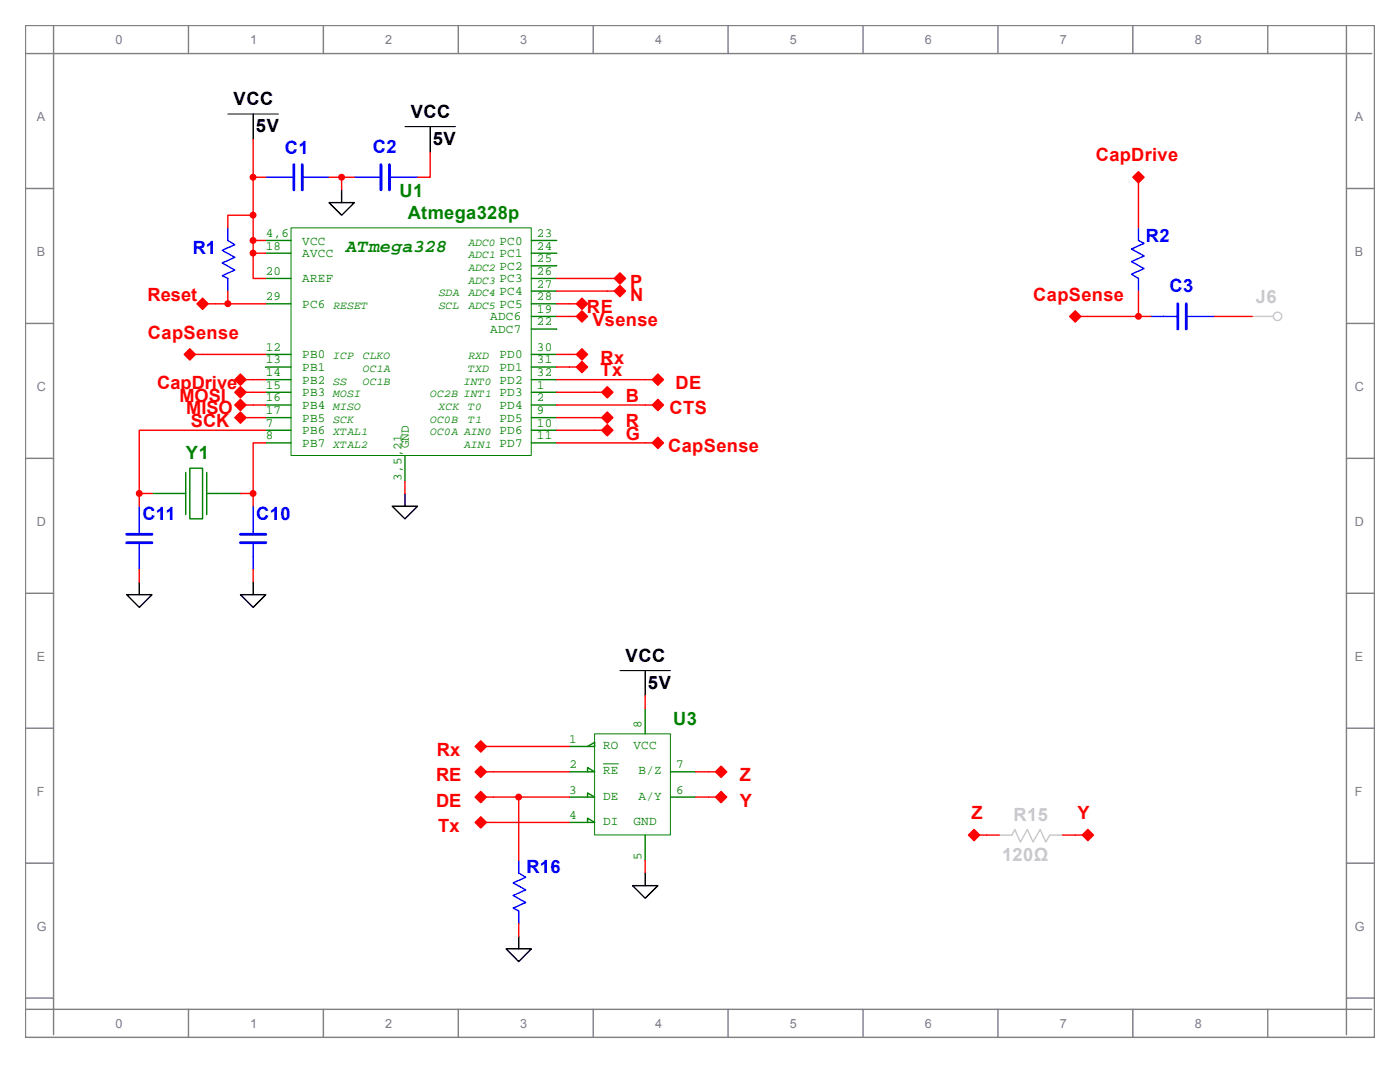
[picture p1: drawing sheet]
<svg xmlns="http://www.w3.org/2000/svg" width="279mm" height="216mm" viewBox="0 0 279 216" stroke-linecap="round" stroke-linejoin="round" font-family="sans-serif">
<g fill="none" stroke="#808080" stroke-width=".28">
<path d="M5.1 5.1h269.2v201.9h-269.2zM5.1 10.7h268.7M10.7 5.1v201.4M37.6 5.1v5.6M64.5 5.1v5.6M91.5 5.1v5.6M118.4 5.1v5.6M145.3 5.1v5.6M172.2 5.1v5.6M199.2 5.1v5.6M226.1 5.1v5.6M253 5.1v5.6"/>
<path d="M268.7 5.1v201.4M5.1 37.6h5.6M268.7 37.6h5.6M5.1 64.5h5.6M268.7 64.5h5.6M5.1 91.5h5.6M268.7 91.5h5.6M5.1 118.4h5.6M268.7 118.4h5.6M5.1 145.3h5.6M268.7 145.3h5.6M5.1 172.2h5.6"/>
<path d="M268.7 172.2h5.6M5.1 199.2h5.6M268.7 199.2h5.6M5.1 201.4h268.7M37.6 201.4v5.6M64.5 201.4v5.6M91.5 201.4v5.6M118.4 201.4v5.6M145.3 201.4v5.6M172.2 201.4v5.6M199.2 201.4v5.6M226.1 201.4v5.6"/>
<path d="M253 201.4v5.6"/>
</g>
<path d="M58.1 45.5h47.9v45.4h-47.9z" fill="none" stroke="#008000" stroke-width=".2"/>
<path d="M106 78.3h5.1" fill="none" stroke="#008000" stroke-width=".28"/>
<path d="M106 80.8h5.1" fill="none" stroke="#008000" stroke-width=".28"/>
<path d="M80.8 90.9v5" fill="none" stroke="#008000" stroke-width=".28"/>
<path d="M53 48h5.1" fill="none" stroke="#008000" stroke-width=".28"/>
<path d="M53 85.9h5.1" fill="none" stroke="#008000" stroke-width=".28"/>
<path d="M53 88.4h5.1" fill="none" stroke="#008000" stroke-width=".28"/>
<path d="M106 83.3h5.1" fill="none" stroke="#008000" stroke-width=".28"/>
<path d="M106 85.9h5.1" fill="none" stroke="#008000" stroke-width=".28"/>
<path d="M106 88.4h5.1" fill="none" stroke="#008000" stroke-width=".28"/>
<path d="M53 70.7h5.1" fill="none" stroke="#008000" stroke-width=".28"/>
<path d="M53 73.2h5.1" fill="none" stroke="#008000" stroke-width=".28"/>
<path d="M53 75.8h5.1" fill="none" stroke="#008000" stroke-width=".28"/>
<path d="M53 78.3h5.1" fill="none" stroke="#008000" stroke-width=".28"/>
<path d="M53 80.8h5.1" fill="none" stroke="#008000" stroke-width=".28"/>
<path d="M53 83.3h5.1" fill="none" stroke="#008000" stroke-width=".28"/>
<path d="M53 50.5h5.1" fill="none" stroke="#008000" stroke-width=".28"/>
<path d="M106 63.1h5.1" fill="none" stroke="#008000" stroke-width=".28"/>
<path d="M53 55.6h5.1" fill="none" stroke="#008000" stroke-width=".28"/>
<path d="M106 65.7h5.1" fill="none" stroke="#008000" stroke-width=".28"/>
<path d="M106 48h5.1" fill="none" stroke="#008000" stroke-width=".28"/>
<path d="M106 50.5h5.1" fill="none" stroke="#008000" stroke-width=".28"/>
<path d="M106 53h5.1" fill="none" stroke="#008000" stroke-width=".28"/>
<path d="M106 55.6h5.1" fill="none" stroke="#008000" stroke-width=".28"/>
<path d="M106 58.1h5.1" fill="none" stroke="#008000" stroke-width=".28"/>
<path d="M106 60.6h5.1" fill="none" stroke="#008000" stroke-width=".28"/>
<path d="M53 60.6h5.1" fill="none" stroke="#008000" stroke-width=".28"/>
<path d="M106 70.7h5.1" fill="none" stroke="#008000" stroke-width=".28"/>
<path d="M106 73.2h5.1" fill="none" stroke="#008000" stroke-width=".28"/>
<path d="M106 75.8h5.1" fill="none" stroke="#008000" stroke-width=".28"/>
<path d="M45.5 22.8h10.1" fill="none" stroke="#000" stroke-width=".2"/>
<path d="M50.5 22.8v5M80.8 98.5v2.5M78.3 101h5l-2.5 2.5z" fill="none" stroke="#000" stroke-width=".28"/>
<g fill="#f00" stroke="#f00" stroke-width=".28">
<path d="M48 79.7l1.1 1.1-1.1 1.1-1.1-1.1z" fill-rule="evenodd"/>
<circle cx="50.5" cy="48" r=".55"/>
<circle cx="50.5" cy="50.5" r=".55"/>
</g>
<path d="M50.5 48v2.5M48 80l.8 .8-.8 .8-.8-.8z" fill="none" stroke="#f00" stroke-width=".28"/>
<path d="M48 80.5l.3 .3-.3 .3-.3-.3z" fill="none" stroke="#f00" stroke-width=".2"/>
<path d="M48 77.4l.8 .9-.8 .8-.8-.8zM49.1 80.8h1.4" fill="none" stroke="#f00" stroke-width=".28"/>
<path d="M48 77.2l1.1 1.1-1.1 1.1-1.1-1.1z" fill-rule="evenodd" fill="#f00" stroke="#f00" stroke-width=".28"/>
<path d="M48 78l.3 .3-.3 .3-.3-.3z" fill="none" stroke="#f00" stroke-width=".2"/>
<path d="M49.1 78.3h1.4M48 82.5l.8 .8-.8 .9-.8-.9z" fill="none" stroke="#f00" stroke-width=".28"/>
<path d="M48 82.2l1.1 1.1-1.1 1.2-1.1-1.2z" fill-rule="evenodd" fill="#f00" stroke="#f00" stroke-width=".28"/>
<path d="M48 83.1l.3 .2-.3 .3-.3-.3z" fill="none" stroke="#f00" stroke-width=".2"/>
<path d="M40.4 59.8l.9 .8-.9 .8-.8-.8zM49.1 83.3h1.4" fill="none" stroke="#f00" stroke-width=".28"/>
<path d="M40.4 59.5l1.2 1.1-1.2 1.1-1.1-1.1z" fill-rule="evenodd" fill="#f00" stroke="#f00" stroke-width=".28"/>
<path d="M40.4 60.3l.3 .3-.3 .3-.3-.3z" fill="none" stroke="#f00" stroke-width=".2"/>
<path d="M41.6 60.6h1.3M115.3 70.7l.8-.8 .9 .8-.9 .8z" fill="none" stroke="#f00" stroke-width=".28"/>
<path d="M115 70.7l1.1-1.1 1.2 1.1-1.2 1.1z" fill-rule="evenodd" fill="#f00" stroke="#f00" stroke-width=".28"/>
<path d="M116.1 70.4l.3 .3-.3 .3-.2-.3z" fill="none" stroke="#f00" stroke-width=".2"/>
<path d="M113.6 70.7h1.4M115.3 73.2l.8-.8 .9 .8-.9 .9z" fill="none" stroke="#f00" stroke-width=".28"/>
<path d="M115 73.2l1.1-1.1 1.2 1.1-1.2 1.2z" fill-rule="evenodd" fill="#f00" stroke="#f00" stroke-width=".28"/>
<path d="M115.9 73.2l.2-.2 .3 .2-.3 .3z" fill="none" stroke="#f00" stroke-width=".2"/>
<path d="M42.9 60.6h2.6M113.6 73.2h1.4" fill="none" stroke="#f00" stroke-width=".28"/>
<circle cx="45.5" cy="60.6" r=".55" fill="#f00" stroke="#f00" stroke-width=".28"/>
<path d="M45.5 48l1.4 .8-2.6 1.2 2.6 1.4-2.6 1.1 2.6 1.4-2.6 1.1 1.2 .6" fill="none" stroke="#00f" stroke-width=".28"/>
<path d="M45.5 55.6v2.5" fill="none" stroke="#00f" stroke-width=".28"/>
<path d="M58.1 35.4h.6M60.3 35.4h2.8M45.5 45.5v2.5" fill="none" stroke="#00f" stroke-width=".28"/>
<path d="M45.5 45.5v-2.6h5v5.1M45.5 58.1v2.5" fill="none" stroke="#f00" stroke-width=".28"/>
<circle cx="50.5" cy="42.9" r=".55" fill="#f00" stroke="#f00" stroke-width=".28"/>
<path d="M58.7 32.9v5M60.3 32.9v5" fill="none" stroke="#00f" stroke-width=".56"/>
<path d="M63.1 35.4h2.6" fill="none" stroke="#00f" stroke-width=".28"/>
<path d="M53 35.4h5.1M73.2 35.4h2.8M77.7 35.4h.6" fill="none" stroke="#00f" stroke-width=".28"/>
<path d="M76 32.9v5M77.7 32.9v5" fill="none" stroke="#00f" stroke-width=".56"/>
<path d="M70.7 35.4h2.5" fill="none" stroke="#00f" stroke-width=".28"/>
<path d="M78.3 35.4h5" fill="none" stroke="#00f" stroke-width=".28"/>
<path d="M68.2 37.9v2.5M85.9 25.3v5M65.7 40.4h5l-2.5 2.5z" fill="none" stroke="#000" stroke-width=".28"/>
<g fill="#f00" stroke="#f00" stroke-width=".28">
<path d="M36.8 70.7l1.1-1.1 1.1 1.1-1.1 1.1z" fill-rule="evenodd"/>
<circle cx="50.5" cy="35.4" r=".55"/>
<circle cx="68.2" cy="35.4" r=".55"/>
</g>
<path d="M50.5 35.4h2.5M50.5 27.8v15.1M65.7 35.4h2.5v2.5M68.2 35.4h2.5M85.9 30.3v5.1h-2.6M37.9 69.9l.8 .8-.8 .8-.8-.8z" fill="none" stroke="#f00" stroke-width=".28"/>
<path d="M80.8 25.3h10.1" fill="none" stroke="#000" stroke-width=".2"/>
<path d="M37.9 70.4l.3 .3-.3 .3-.3-.3z" fill="none" stroke="#f00" stroke-width=".2"/>
<path d="M39 70.7h1.4M48 74.9l.8 .9-.8 .8-.8-.8z" fill="none" stroke="#f00" stroke-width=".28"/>
<path d="M48 74.6l1.1 1.2-1.1 1.1-1.1-1.1z" fill-rule="evenodd" fill="#f00" stroke="#f00" stroke-width=".28"/>
<path d="M48 75.5l.3 .3-.3 .2-.3-.2z" fill="none" stroke="#f00" stroke-width=".2"/>
<path d="M50.5 48h2.5M53 50.5h-2.5v5.1h2.5M45.5 60.6h7.5M50.5 78.3h2.5M53 75.8h-3.9M111.1 70.7h2.5M111.1 73.2h2.5M50.5 80.8h2.5M50.5 83.3h2.5M80.8 95.9v2.6M121.2 82.5l.8 .8-.8 .9-.8-.9z" fill="none" stroke="#f00" stroke-width=".28"/>
<path d="M121.2 82.2l1.1 1.1-1.1 1.2-1.1-1.2z" fill-rule="evenodd" fill="#f00" stroke="#f00" stroke-width=".28"/>
<path d="M120.9 83.3l.3-.2 .3 .2-.3 .3z" fill="none" stroke="#f00" stroke-width=".2"/>
<path d="M118.7 83.3h1.4M121.2 85l.8 .9-.8 .8-.8-.8z" fill="none" stroke="#f00" stroke-width=".28"/>
<path d="M120.1 85.9l1.1-1.2 1.1 1.2-1.1 1.1z" fill-rule="evenodd" fill="#f00" stroke="#f00" stroke-width=".28"/>
<path d="M120.9 85.9l.3-.3 .3 .3-.3 .2z" fill="none" stroke="#f00" stroke-width=".2"/>
<path d="M120.4 78.3l.8-.9 .8 .9-.8 .8zM118.7 85.9h1.4" fill="none" stroke="#f00" stroke-width=".28"/>
<path d="M121.2 77.2l1.1 1.1-1.1 1.1-1.1-1.1z" fill-rule="evenodd" fill="#f00" stroke="#f00" stroke-width=".28"/>
<path d="M120.9 78.3l.3-.3 .3 .3-.3 .3z" fill="none" stroke="#f00" stroke-width=".2"/>
<path d="M118.7 78.3h1.4" fill="none" stroke="#f00" stroke-width=".28"/>
<path d="M118.7 146.4h15.1v20.2h-15.1z" fill="none" stroke="#008000" stroke-width=".2"/>
<path d="M113.6 148.9h5.1v-.8l-1.4 .8" fill="none" stroke="#008000" stroke-width=".28"/>
<path d="M120.4 152.4h3.1" fill="none" stroke="#008000" stroke-width=".2"/>
<path d="M113.6 154h5.1l-1.4-.8v.8" fill="none" stroke="#008000" stroke-width=".28"/>
<path d="M113.6 159h5.1l-1.4-.8v.8" fill="none" stroke="#008000" stroke-width=".28"/>
<path d="M113.6 164.1h5.1l-1.4-.8v.8" fill="none" stroke="#008000" stroke-width=".28"/>
<path d="M128.8 166.6v5.1" fill="none" stroke="#008000" stroke-width=".28"/>
<path d="M133.8 159h5.1" fill="none" stroke="#008000" stroke-width=".28"/>
<path d="M133.8 154h5.1" fill="none" stroke="#008000" stroke-width=".28"/>
<path d="M128.8 141.4v5" fill="none" stroke="#008000" stroke-width=".28"/>
<path d="M95.9 147.8l1.2 1.1-1.2 1.2-1.1-1.2z" fill-rule="evenodd" fill="#f00" stroke="#f00" stroke-width=".28"/>
<path d="M95.1 148.9l.8-.8 .9 .8-.9 .9z" fill="none" stroke="#f00" stroke-width=".28"/>
<path d="M95.9 148.7l.3 .2-.3 .3-.2-.3z" fill="none" stroke="#f00" stroke-width=".2"/>
<path d="M97.1 148.9h1.4M95.9 163.3l.9 .8-.9 .9-.8-.9z" fill="none" stroke="#f00" stroke-width=".28"/>
<path d="M95.9 163l1.2 1.1-1.2 1.1-1.1-1.1z" fill-rule="evenodd" fill="#f00" stroke="#f00" stroke-width=".28"/>
<path d="M95.9 163.8l.3 .3-.3 .3-.2-.3z" fill="none" stroke="#f00" stroke-width=".2"/>
<path d="M98.5 148.9h15.1M143.1 154l.8-.8 .9 .8-.9 .9zM97.1 164.1h16.5M128.8 171.7v2.5" fill="none" stroke="#f00" stroke-width=".28"/>
<path d="M126.2 176.7h5.1l-2.5 2.5zM128.8 174.2v2.5" fill="none" stroke="#000" stroke-width=".28"/>
<path d="M143.9 152.9l1.1 1.1-1.1 1.1-1.1-1.1z" fill-rule="evenodd" fill="#f00" stroke="#f00" stroke-width=".28"/>
<path d="M143.6 154l.3-.3 .3 .3-.3 .3z" fill="none" stroke="#f00" stroke-width=".2"/>
<path d="M141.4 154h1.4M143.1 159l.8-.8 .9 .8-.9 .9z" fill="none" stroke="#f00" stroke-width=".28"/>
<path d="M143.9 157.9l1.1 1.1-1.1 1.2-1.1-1.2z" fill-rule="evenodd" fill="#f00" stroke="#f00" stroke-width=".28"/>
<path d="M143.6 159l.3-.2 .3 .2-.3 .3z" fill="none" stroke="#f00" stroke-width=".2"/>
<path d="M128.8 138.9v2.5M95.1 159l.8-.8 .9 .8-.9 .9zM138.9 159h3.9M138.9 154h2.5" fill="none" stroke="#f00" stroke-width=".28"/>
<path d="M123.7 133.8h10.1" fill="none" stroke="#000" stroke-width=".2"/>
<path d="M128.8 133.8v5.1" fill="none" stroke="#000" stroke-width=".28"/>
<path d="M95.9 157.9l1.2 1.1-1.2 1.2-1.1-1.2z" fill-rule="evenodd" fill="#f00" stroke="#f00" stroke-width=".28"/>
<path d="M95.9 158.8l.3 .2-.3 .3-.2-.3z" fill="none" stroke="#f00" stroke-width=".2"/>
<path d="M95.9 153.2l.9 .8-.9 .9-.8-.9zM97.1 159h1.4" fill="none" stroke="#f00" stroke-width=".28"/>
<path d="M95.9 152.9l1.2 1.1-1.2 1.1-1.1-1.1z" fill-rule="evenodd" fill="#f00" stroke="#f00" stroke-width=".28"/>
<path d="M95.9 153.7l.3 .3-.3 .3-.2-.3z" fill="none" stroke="#f00" stroke-width=".2"/>
<path d="M131.3 74.9l.8 .9-.8 .8-.8-.8zM97.1 154h1.4" fill="none" stroke="#f00" stroke-width=".28"/>
<path d="M130.2 75.8l1.1-1.2 1.1 1.2-1.1 1.1z" fill-rule="evenodd" fill="#f00" stroke="#f00" stroke-width=".28"/>
<path d="M131 75.8l.3-.3 .3 .3-.3 .2z" fill="none" stroke="#f00" stroke-width=".2"/>
<path d="M115.3 60.6l.8-.8 .9 .8-.9 .8zM128.8 75.8h1.4" fill="none" stroke="#f00" stroke-width=".28"/>
<path d="M115 60.6l1.1-1.1 1.2 1.1-1.2 1.1z" fill-rule="evenodd" fill="#f00" stroke="#f00" stroke-width=".28"/>
<path d="M116.1 60.3l.3 .3-.3 .3-.2-.3z" fill="none" stroke="#f00" stroke-width=".2"/>
<path d="M113.6 60.6h1.4M194.4 165.8l.8 .8-.8 .9-.9-.9z" fill="none" stroke="#f00" stroke-width=".28"/>
<path d="M194.4 165.5l1.1 1.1-1.1 1.1-1.1-1.1z" fill-rule="evenodd" fill="#f00" stroke="#f00" stroke-width=".28"/>
<path d="M194.4 166.3l.3 .3-.3 .3-.3-.3z" fill="none" stroke="#f00" stroke-width=".2"/>
<path d="M195.5 166.6h1.4M216.3 166.6l.8-.8 .9 .8-.9 .9z" fill="none" stroke="#f00" stroke-width=".28"/>
<path d="M217.1 165.5l1.1 1.1-1.1 1.1-1.1-1.1z" fill-rule="evenodd" fill="#f00" stroke="#f00" stroke-width=".28"/>
<path d="M216.8 166.6l.3-.3 .3 .3-.3 .3z" fill="none" stroke="#f00" stroke-width=".2"/>
<path d="M214.6 166.6h1.4" fill="none" stroke="#f00" stroke-width=".28"/>
<path d="M202 166.6l.5-1.1 1.1 2.5 1.4-2.5 1.2 2.5 1.4-2.5 1.1 2.5 .8-1.4" fill="none" stroke="#c8c8c8" stroke-width=".28"/>
<path d="M199.4 166.6h2.6" fill="none" stroke="#c8c8c8" stroke-width=".28"/>
<path d="M209.5 166.6h2.6" fill="none" stroke="#c8c8c8" stroke-width=".28"/>
<path d="M115.3 63.1l.8-.8 .9 .8-.9 .9zM196.9 166.6h2.5M212.1 166.6h2.5" fill="none" stroke="#f00" stroke-width=".28"/>
<path d="M115 63.1l1.1-1.1 1.2 1.1-1.2 1.2z" fill-rule="evenodd" fill="#f00" stroke="#f00" stroke-width=".28"/>
<path d="M115.9 63.1l.2-.2 .3 .2-.3 .3z" fill="none" stroke="#f00" stroke-width=".2"/>
<path d="M122.9 55.6l.8-.9 .9 .9-.9 .8zM113.6 63.1h1.4" fill="none" stroke="#f00" stroke-width=".28"/>
<path d="M122.6 55.6l1.1-1.2 1.1 1.2-1.1 1.1z" fill-rule="evenodd" fill="#f00" stroke="#f00" stroke-width=".28"/>
<path d="M123.4 55.6l.3-.3 .3 .3-.3 .2z" fill="none" stroke="#f00" stroke-width=".2"/>
<path d="M121.2 55.6h1.4M122.9 58.1l.8-.8 .9 .8-.9 .8z" fill="none" stroke="#f00" stroke-width=".28"/>
<path d="M122.6 58.1l1.1-1.1 1.1 1.1-1.1 1.1z" fill-rule="evenodd" fill="#f00" stroke="#f00" stroke-width=".28"/>
<path d="M123.4 58.1l.3-.3 .3 .3-.3 .3z" fill="none" stroke="#f00" stroke-width=".2"/>
<path d="M121.2 58.1h1.4M214.6 62.3l.8 .8-.8 .9-.9-.9z" fill="none" stroke="#f00" stroke-width=".28"/>
<path d="M214.6 62l1.1 1.1-1.1 1.2-1.1-1.2z" fill-rule="evenodd" fill="#f00" stroke="#f00" stroke-width=".28"/>
<path d="M214.6 62.9l.3 .2-.3 .3-.3-.3z" fill="none" stroke="#f00" stroke-width=".2"/>
<path d="M226.4 35.4l.8-.9 .8 .9-.8 .8zM215.7 63.1h1.4" fill="none" stroke="#f00" stroke-width=".28"/>
<path d="M226.1 35.4l1.1-1.2 1.1 1.2-1.1 1.1z" fill-rule="evenodd" fill="#f00" stroke="#f00" stroke-width=".28"/>
<path d="M226.9 35.4l.3-.3 .3 .3-.3 .2z" fill="none" stroke="#f00" stroke-width=".2"/>
<path d="M227.2 36.5v1.4" fill="none" stroke="#f00" stroke-width=".28"/>
<path d="M227.2 48l1.1 .6-2.5 1.1 2.5 1.4-2.5 1.1 2.5 1.4-2.5 1.1 1.4 .9" fill="none" stroke="#00f" stroke-width=".28"/>
<path d="M227.2 45.5v2.5" fill="none" stroke="#00f" stroke-width=".28"/>
<path d="M227.2 55.6v2.5" fill="none" stroke="#00f" stroke-width=".28"/>
<circle cx="227.2" cy="63.1" r=".55" fill="#f00" stroke="#f00" stroke-width=".28"/>
<g fill="none" stroke="#c8c8c8" stroke-width=".28">
<path d="M252.5 63.1h1.6"/>
<circle cx="255" cy="63.1" r=".84"/>
</g>
<path d="M249.9 63.1h2.6" fill="none" stroke="#c8c8c8" stroke-width=".28"/>
<path d="M227.2 37.9v7.6M227.2 58.1v5h-10.1" fill="none" stroke="#f00" stroke-width=".28"/>
<path d="M232.3 63.1h2.8M236.7 63.1h.6" fill="none" stroke="#00f" stroke-width=".28"/>
<path d="M235.1 60.6v5.1M236.7 60.6v5.1" fill="none" stroke="#00f" stroke-width=".56"/>
<path d="M229.7 63.1h2.6" fill="none" stroke="#00f" stroke-width=".28"/>
<path d="M237.3 63.1h5.1" fill="none" stroke="#00f" stroke-width=".28"/>
<path d="M227.2 63.1h2.5" fill="none" stroke="#f00" stroke-width=".28"/>
<path d="M35.4 98.5h1.7M37.1 94.3v8.4M37.9 93.4h2.5v10.1h-2.5zM41.3 94.3v8.4M41.3 98.5h1.9" fill="none" stroke="#008000" stroke-width=".28"/>
<path d="M43.2 98.5h5.1" fill="none" stroke="#008000" stroke-width=".28"/>
<path d="M30.3 98.5h5.1" fill="none" stroke="#008000" stroke-width=".28"/>
<path d="M50.5 106v.6M50.5 108.3v2.8" fill="none" stroke="#00f" stroke-width=".28"/>
<path d="M48 106.6h5M48 108.3h5" fill="none" stroke="#00f" stroke-width=".56"/>
<path d="M50.5 111.1v2.5" fill="none" stroke="#00f" stroke-width=".28"/>
<path d="M27.8 106v.6M27.8 108.3v2.8M50.5 101v5" fill="none" stroke="#00f" stroke-width=".28"/>
<circle cx="50.5" cy="98.5" r=".55" fill="#f00" stroke="#f00" stroke-width=".28"/>
<path d="M48 98.5h2.5v2.5M53 88.4h-2.5v10.1M50.5 113.6v2.5" fill="none" stroke="#f00" stroke-width=".28"/>
<path d="M48 118.7h5l-2.5 2.5zM50.5 116.1v2.6" fill="none" stroke="#000" stroke-width=".28"/>
<path d="M25.3 106.6h5M25.3 108.3h5" fill="none" stroke="#00f" stroke-width=".56"/>
<path d="M27.8 111.1v2.5" fill="none" stroke="#00f" stroke-width=".28"/>
<path d="M27.8 101v5M103.5 174.2l1.4 .8-2.5 1.2 2.5 1.4-2.5 1.1 2.5 1.4-2.5 1.1 1.1 .6" fill="none" stroke="#00f" stroke-width=".28"/>
<path d="M25.3 118.7h5l-2.5 2.5zM27.8 116.1v2.6" fill="none" stroke="#000" stroke-width=".28"/>
<path d="M40.4 70.7h12.6M27.8 98.5v2.5M53 85.9h-25.2v12.6h2.5M27.8 113.6v2.5M98.5 154h15.1" fill="none" stroke="#f00" stroke-width=".28"/>
<circle cx="27.8" cy="98.5" r=".55" fill="#f00" stroke="#f00" stroke-width=".28"/>
<path d="M103.5 181.8v2.5" fill="none" stroke="#00f" stroke-width=".28"/>
<path d="M103.5 171.7v2.5" fill="none" stroke="#00f" stroke-width=".28"/>
<path d="M101 189.3h5l-2.5 2.6zM103.5 186.8v2.5" fill="none" stroke="#000" stroke-width=".28"/>
<g fill="#f00" stroke="#f00" stroke-width=".28">
<path d="M130.2 88.4l1.1-1.2 1.1 1.2-1.1 1.1z" fill-rule="evenodd"/>
<circle cx="103.5" cy="159" r=".55"/>
</g>
<path d="M111.1 75.8h17.7M111.1 78.3h7.6M111.1 63.1h2.5M111.1 60.6h2.5M242.4 63.1h7.5M111.1 85.9h7.6M111.1 83.3h7.6M130.5 88.4l.8-.9 .8 .9-.8 .8zM98.5 159h15.1M103.5 159v12.7M103.5 184.3v2.5" fill="none" stroke="#f00" stroke-width=".28"/>
<path d="M131 88.4l.3-.3 .3 .3-.3 .3z" fill="none" stroke="#f00" stroke-width=".2"/>
<path d="M111.1 58.1h10.1M111.1 55.6h10.1M131.3 80l.8 .8-.8 .8-.8-.8zM111.1 88.4h19.1" fill="none" stroke="#f00" stroke-width=".28"/>
<path d="M130.2 80.8l1.1-1.1 1.1 1.1-1.1 1.1z" fill-rule="evenodd" fill="#f00" stroke="#f00" stroke-width=".28"/>
<path d="M131 80.8l.3-.3 .3 .3-.3 .3z" fill="none" stroke="#f00" stroke-width=".2"/>
<path d="M111.1 80.8h19.1" fill="none" stroke="#f00" stroke-width=".28"/>
<g font-size="3.6">
<text x="46.6" y="21">VCC</text>
<text x="82" y="23.5">VCC</text>
<text x="51.1" y="26.3">5V</text>
<text x="86.4" y="28.9">5V</text>
<text x="124.9" y="132.1">VCC</text>
<text x="129.3" y="137.4">5V</text>
</g>
<g font-size="3.6" fill="#00f">
<text x="56.8" y="30.8">C1</text>
<text x="74.4" y="30.5">C2</text>
<text x="38.5" y="50.7">R1</text>
<text x="228.7" y="48.2">R2</text>
<text x="233.4" y="58.3">C3</text>
<text x="28.4" y="103.7">C11</text>
<text x="51.1" y="103.7">C10</text>
<text x="105.1" y="174.1">R16</text>
</g>
<g font-size="3.6" fill="#f00">
<text x="218.7" y="32.2">CapDrive</text>
<text x="29.4" y="60">Reset</text>
<text x="125.8" y="57.5">P</text>
<text x="125.8" y="60">N</text>
<text x="206.2" y="60">CapSense</text>
<text x="117.1" y="62.5">RE</text>
<text x="118.2" y="65">Vsense</text>
<text x="29.5" y="67.6">CapSense</text>
<text x="31.4" y="77.7">CapDrive</text>
<text x="119.8" y="72.6">Rx</text>
<text x="119.8" y="75.1">Tx</text>
<text x="134.8" y="77.7">DE</text>
<text x="35.8" y="80.2">MOSI</text>
<text x="37.1" y="82.7">MISO</text>
<text x="124.9" y="80.2">B</text>
<text x="133.6" y="82.7">CTS</text>
<text x="38.1" y="85.2">SCK</text>
<text x="124.9" y="85.2">R</text>
<text x="124.9" y="87.8">G</text>
<text x="133.3" y="90.3">CapSense</text>
<text x="87" y="155.9">RE</text>
<text x="87.2" y="150.9">Rx</text>
<text x="147.6" y="155.9">Z</text>
<text x="87" y="161">DE</text>
<text x="147.6" y="161">Y</text>
<text x="87.5" y="166">Tx</text>
<text x="193.9" y="163.5">Z</text>
<text x="215" y="163.5">Y</text>
</g>
<g font-size="3.6" fill="#008000">
<text x="79.7" y="39.2">U1</text>
<text x="81.4" y="43.7">Atmega328p</text>
<text x="69" y="50.2">ATmega328</text>
<text x="37.1" y="91.7">Y1</text>
<text x="134.3" y="144.7">U3</text>
</g>
<g font-size="3.6" fill="#c8c8c8">
<text x="250.6" y="60.5">J6</text>
<text x="202.3" y="163.7">R15</text>
<text x="200" y="171.9">120Ω</text>
</g>
<g font-size="2.5" fill="#808080">
<text x="23" y="8.8">0</text>
<text x="50" y="8.8">1</text>
<text x="76.9" y="8.8">2</text>
<text x="103.8" y="8.8">3</text>
<text x="130.7" y="8.8">4</text>
<text x="157.6" y="8.8">5</text>
<text x="184.6" y="8.8">6</text>
<text x="211.5" y="8.8">7</text>
<text x="238.4" y="8.8">8</text>
<text x="7.3" y="24.2">A</text>
<text x="270.4" y="24.2">A</text>
<text x="7.3" y="51.1">B</text>
<text x="270.4" y="51.1">B</text>
<text x="7.3" y="78">C</text>
<text x="270.4" y="78">C</text>
<text x="7.3" y="105">D</text>
<text x="270.4" y="105">D</text>
<text x="7.3" y="131.9">E</text>
<text x="270.4" y="131.9">E</text>
<text x="7.3" y="158.8">F</text>
<text x="270.4" y="158.8">F</text>
<text x="7.3" y="185.7">G</text>
<text x="270.4" y="185.7">G</text>
<text x="23" y="205.1">0</text>
<text x="50" y="205.1">1</text>
<text x="76.9" y="205.1">2</text>
<text x="103.8" y="205.1">3</text>
<text x="130.7" y="205.1">4</text>
<text x="157.6" y="205.1">5</text>
<text x="184.6" y="205.1">6</text>
<text x="211.5" y="205.1">7</text>
<text x="238.4" y="205.1">8</text>
</g>
<g font-size="2.5" fill="#008000">
<text x="53" y="47.3">4,6</text>
<text x="107.2" y="47.3">23</text>
<text x="53" y="49.8">18</text>
<text x="60.3" y="48.8">VCC</text>
<text x="60.3" y="51.3">AVCC</text>
<text x="107.2" y="49.8">24</text>
<text x="107.2" y="52.3">25</text>
<text x="53" y="54.8">20</text>
<text x="53" y="59.9">29</text>
<text x="60.3" y="56.3">AREF</text>
<text x="107.2" y="54.8">26</text>
<text x="107.2" y="57.4">27</text>
<text x="107.2" y="59.9">28</text>
<text x="60.3" y="61.4">PC6</text>
<text x="97.8" y="63.9">ADC6</text>
<text x="107.2" y="62.4">19</text>
<text x="107.2" y="64.9">22</text>
<text x="53" y="70">12</text>
<text x="60.3" y="71.5">PB0</text>
<text x="97.8" y="66.4">ADC7</text>
<text x="99.7" y="71.5">PD0</text>
<text x="107.2" y="70">30</text>
<text x="53" y="72.5">13</text>
<text x="53" y="75">14</text>
<text x="53" y="77.6">15</text>
<text x="60.3" y="74">PB1</text>
<text x="60.3" y="76.5">PB2</text>
<text x="99.7" y="74">PD1</text>
<text x="107.2" y="77.6">1</text>
<text x="107.2" y="72.5">31</text>
<text x="107.2" y="75">32</text>
<text x="53" y="80.1">16</text>
<text x="53" y="82.6">17</text>
<text x="60.3" y="79.1">PB3</text>
<text x="60.3" y="81.6">PB4</text>
<text x="99.7" y="81.6">PD4</text>
<text x="107.2" y="80.1">2</text>
<text x="107.2" y="82.6">9</text>
<text x="53" y="85.1">7</text>
<text x="53" y="87.7">8</text>
<text x="60.3" y="86.6">PB6</text>
<text x="60.3" y="89.2">PB7</text>
<text x="60.3" y="84.1">PB5</text>
<text x="81.6" y="89.5" transform="rotate(-90 81.6 89.5)">GND</text>
<text x="99.7" y="84.1">PD5</text>
<text x="107.2" y="85.1">10</text>
<text x="107.2" y="87.7">11</text>
<text x="80.1" y="95.9" transform="rotate(-90 80.1 95.9)">3,5,21</text>
<text x="113.6" y="148.3">1</text>
<text x="120.4" y="149.5">RO</text>
<text x="126.4" y="149.4">VCC</text>
<text x="128.1" y="145.3" transform="rotate(-90 128.1 145.3)">8</text>
<text x="113.6" y="153.3">2</text>
<text x="120.4" y="154.5">RE</text>
<text x="127.4" y="154.5">B/Z</text>
<text x="134.9" y="153.3">7</text>
<text x="113.6" y="158.3">3</text>
<text x="120.4" y="159.6">DE</text>
<text x="127.4" y="159.6">A/Y</text>
<text x="134.9" y="158.3">6</text>
<text x="113.6" y="163.4">4</text>
<text x="120.4" y="164.6">DI</text>
<text x="126.4" y="164.7">GND</text>
<text x="128.1" y="171.7" transform="rotate(-90 128.1 171.7)">5</text>
</g>
<g font-size="2.2" fill="#008000">
<text x="93.4" y="49">ADC0 PC0</text>
<text x="93.4" y="51.5">ADC1 PC1</text>
<text x="87.5" y="59.1">SDA</text>
<text x="93.4" y="54.1">ADC2 PC2</text>
<text x="93.4" y="56.6">ADC3 PC3</text>
<text x="93.4" y="59.1">ADC4 PC4</text>
<text x="66.5" y="61.6">RESET</text>
<text x="87.5" y="61.6">SCL</text>
<text x="93.4" y="61.6">ADC5 PC5</text>
<text x="66.5" y="71.7">ICP</text>
<text x="72.4" y="71.7">CLKO</text>
<text x="93.4" y="71.7">RXD</text>
<text x="66.5" y="76.8">SS</text>
<text x="72.4" y="74.3">OC1A</text>
<text x="72.4" y="76.8">OC1B</text>
<text x="92.6" y="76.8">INT0 PD2</text>
<text x="93.4" y="74.3">TXD</text>
<text x="66.5" y="79.3">MOSI</text>
<text x="66.5" y="81.8">MISO</text>
<text x="85.9" y="79.3">OC2B INT1 PD3</text>
<text x="87.5" y="81.8">XCK</text>
<text x="93.4" y="81.8">T0</text>
<text x="66.5" y="86.9">XTAL1</text>
<text x="66.5" y="89.4">XTAL2</text>
<text x="66.5" y="84.3">SCK</text>
<text x="85.9" y="84.3">OC0B</text>
<text x="85.9" y="86.9">OC0A AIN0 PD6</text>
<text x="92.6" y="89.4">AIN1 PD7</text>
<text x="93.4" y="84.3">T1</text>
</g>
</svg>
